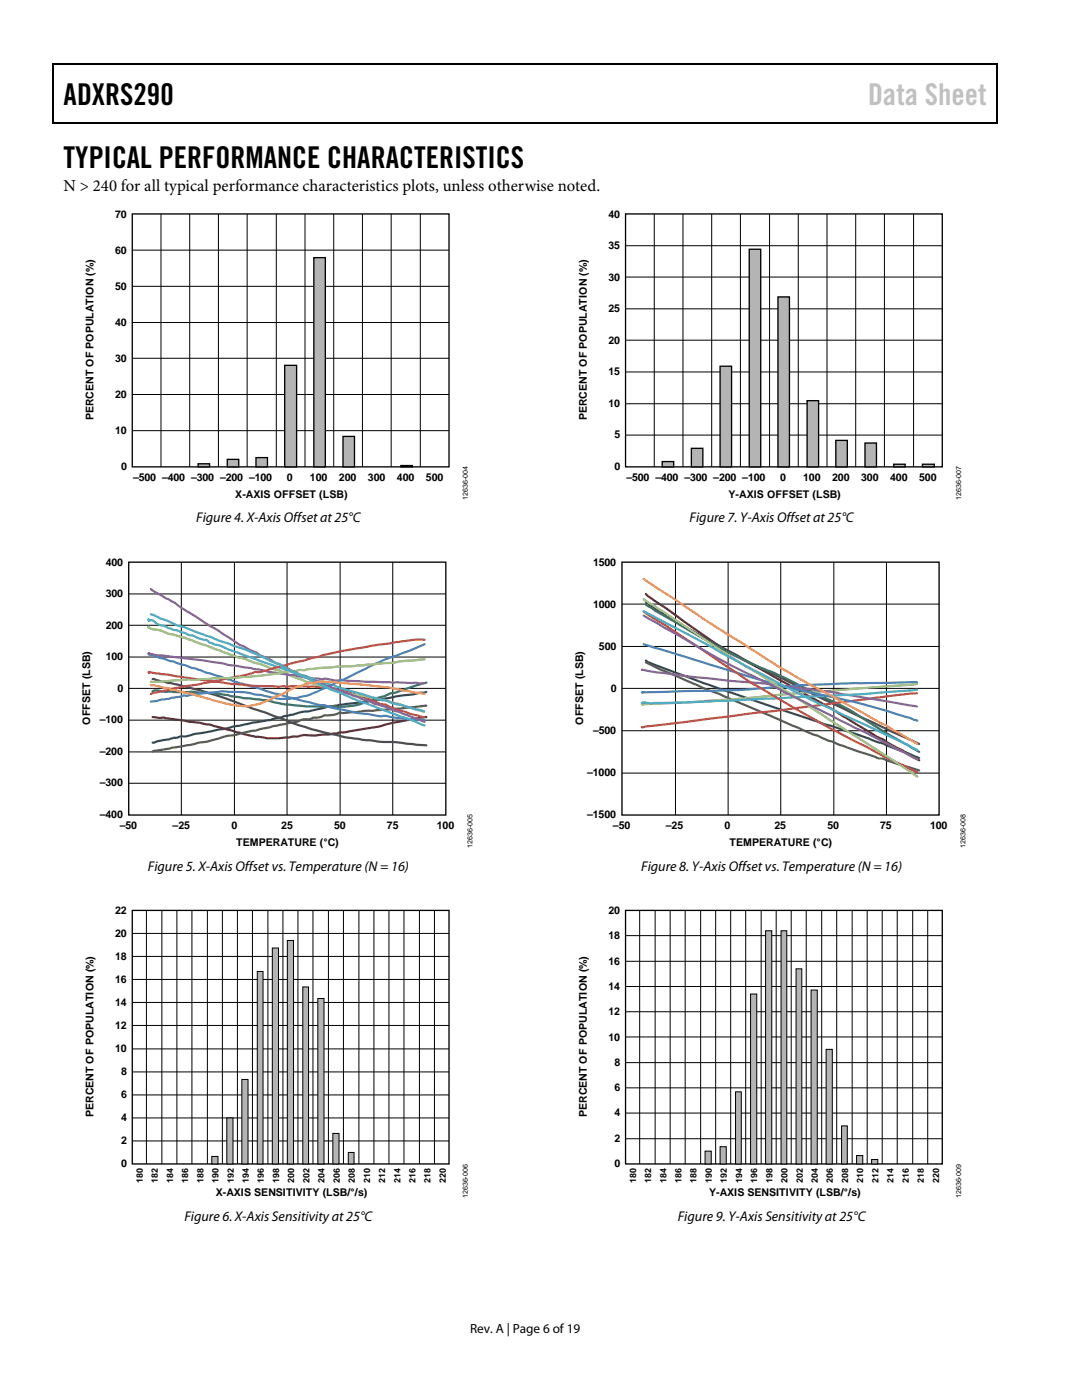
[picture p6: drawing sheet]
<svg xmlns="http://www.w3.org/2000/svg" width="216mm" height="279mm" viewBox="0 0 216 279" stroke-linecap="round" stroke-linejoin="round" font-family="sans-serif">
<path d="M10.5 12.7h.3v1h-.3zM10.5 12.7h.3v.3h-.3zM133.3 12.7h.3v.3h-.3zM198.8 12.7h.2v1h-.2zM198.8 12.7h.2v.3h-.2zM10.5 24.4h.3v.3h-.3zM133.1 24.4h.2v.3h-.2zM198.8 24.4h.2v.3h-.2z" fill="#000"/>
<path d="M10.7 13.7v10.7M10.8 12.8h122.5M133.6 12.8h65.2M198.9 13.7v10.7M10.8 24.5h188" fill="none" stroke="#000" stroke-width=".25"/>
<path d="M26.4 42.7h63.2v50.5h-63.2z" fill="none" stroke="#000" stroke-width=".26"/>
<g fill="none" stroke="#000" stroke-width=".2">
<path d="M26.4 57.1h63.2M26.4 49.9h63.2M32.1 42.7v50.5M37.9 42.7v50.5M43.6 42.7v50.5M49.3 42.7v50.5M55.1 42.7v50.5M60.9 42.7v50.5M66.6 42.7v50.5M72.3 42.7v50.5M78.1 42.7v50.5M83.9 42.7v50.5"/>
<path d="M26.4 78.7h63.2M26.4 71.5h63.2M26.4 64.4h63.2M26.4 86h63.2"/>
</g>
<path d="M80 92.9h2.3v.3h-2.3zM68.4 87.1h2.3v6.1h-2.3zM62.6 51.4h2.3v41.8h-2.3zM56.8 72.9h2.4v20.3h-2.4zM51.1 91.3h2.3v1.9h-2.3zM45.3 91.7h2.3v1.5h-2.3zM39.5 92.6h2.3v.6h-2.3z" fill="#b4b4b4"/>
<path d="M62.6 51.4h2.3v41.8h-2.3zM56.8 72.9h2.4v20.3h-2.4zM39.5 92.6h2.3v.6h-2.3zM45.3 91.7h2.3v1.5h-2.3zM51.1 91.3h2.3v1.9h-2.3zM68.4 87.1h2.3v6.1h-2.3zM80 92.9h2.3v.3h-2.3zM25.7 112.2h63.3v50.5h-63.3zM26.4 181.7h63.2v50.6h-63.2z" fill="none" stroke="#000" stroke-width=".26"/>
<g fill="none" stroke="#000" stroke-width=".2">
<path d="M25.7 118.5h63.3M36.2 112.2v50.5M46.8 112.2v50.5M57.3 112.2v50.5M67.9 112.2v50.5M78.4 112.2v50.5M25.7 137.4h63.3M25.7 131.1h63.3M25.7 124.8h63.3M25.7 156.3h63.3M25.7 150.1h63.3M25.7 143.7h63.3"/>
<path d="M26.4 195.5h63.2M26.4 190.9h63.2M26.4 186.3h63.2M26.4 218.5h63.2M26.4 213.9h63.2M26.4 209.3h63.2M26.4 204.7h63.2M26.4 200.1h63.2M26.4 227.7h63.2M26.4 223.1h63.2"/>
</g>
<path d="M85.1 138.1l-2.8 .5-3.2 .4-3.1 .6-10.3 1.4-4.1 1-1.5 .1-6.2 1.6-3.6 .5-5.3 1.2-6 1.1a7.5 7.5 0 0 1-3.1 .5l-.4 .2h-.8l-4.3 1" fill="none" stroke="#2c4d75" stroke-width=".44"/>
<path d="M30.4 143.1l1.2 .2a4.9 4.9 0 0 1 2.4 .2l4.6 .6a48.6 48.6 0 0 1 7.9 1.8l.8 .3 3.7 .9 1.5 .1a6.1 6.1 0 0 0 2.8 .1l3.9-.3a10.9 10.9 0 0 1 3.9-.2l5.6-.6 6.5-1.1 3.2-.8 6.7-1.2" fill="none" stroke="#772c2a" stroke-width=".44"/>
<path d="M85.1 140.8l-5.4 .6-5.4 .5-1.2-.1-4.3 .5a2.2 2.2 0 0 0-1.8 .3l-1.1 .1a4.8 4.8 0 0 0-2.4 .5h-.3a1.52 1.52 0 0 0-1.4 .3h-1.2a8.5 8.5 0 0 1-3.2 .9l-10.6 2.3a18.2 18.2 0 0 0-4.8 1.1l-11.6 2.2" fill="none" stroke="#5f7530" stroke-width=".44"/>
<path d="M30.4 135.5l9.7 2.3 12.7 4.3 6.3 2.5 5.6 1.6a46 46 0 0 0 9.4 1.6l1.6 .2 3.4 .1 6 .6" fill="none" stroke="#4d3b62" stroke-width=".44"/>
<path d="M85.1 136.2l-4.2 1.3a6.8 6.8 0 0 1-3 .8l-1.2 .7-.8 .1a20.8 20.8 0 0 1-8.6 2l-6.2-.1a41.4 41.4 0 0 1-8.3-1.3l-4.3-.4-2.3-.3-.7-.3-4.6-.5-6.8-.2a6.1 6.1 0 0 1-2.8-.2l-.9 .2" fill="none" stroke="#276a7c" stroke-width=".44"/>
<path d="M29.8 130.6l-.1-.2 2 .8 2.2 .7 .7 .1 3.7 1.3 .9 .2 1.8 .7 3 .8 4 1.4 2.8 .7 6.4 2 6.4 1.6a6.4 6.4 0 0 1 2.7 .5l5.5 1.2 1.6 .1 2.4 .4a6.1 6.1 0 0 1 2.9 .3l2.6 .3 3.3 .2M84.7 128.6l-4.6 1.8a89.2 89.2 0 0 0-12 5.4l-2.5 1.2a23.9 23.9 0 0 1-6.5 2.3 14.5 14.5 0 0 1-6.9-.6l-1.2-.1a17.5 17.5 0 0 0-5.6-.6h-1.1l-5.7 .6-1.3 .3-.7-.1-.6 .3-5.9 .9" fill="none" stroke="#4f81bd" stroke-width=".44"/>
<path d="M29.8 134.1l-.1 .1 3.7 .4 13 1.9 9.1 .6 2.8-.2 5.8 .2a40.9 40.9 0 0 1 12 3.4l.7 .1 1.1 .6 1.8 .6 4.9 1.4M84.7 127.7h-2.3l-8.7 1.3a103.8 103.8 0 0 0-14.2 3.1l-5.8 1.5a7.7 7.7 0 0 1-3 .6l-2.8 .8-8.4 1.6-4.5 .7-4.5 1-.4 .2" fill="none" stroke="#c0504d" stroke-width=".44"/>
<path d="M29.8 125.2h-.1v-.1a2.65 2.65 0 0 0 1.8 .6l2.2 .8 3.2 .8 10.6 3.9 1.3 .3 1.7 .7 5.2 1.6 5.4 2.3h.7l1.4 .6 3 .8a33.8 33.8 0 0 0 6.4 1.4l.7 .2 3.7 .6 7.6 2.3M84.7 131.6l-12.5 1.2-8.1 .5-3.2 .4a2.85 2.85 0 0 0-1.9 .2h-1.3l-2.1 .5-6 .7-6.7 .3-2.7 .2h-3l-3.9 .4-3.2 .1" fill="none" stroke="#9bbb59" stroke-width=".44"/>
<path d="M30.1 117.6l3 1.8a16.8 16.8 0 0 1 3.8 2.4l8.7 5.4a23.4 23.4 0 0 0 5.4 2.9l.8 .6 2.1 .9 1.2 .8 .6 .1 3.5 1.8 3.4 1.5 1.6 .5 .9 .5 7.3 2.8 1.1 .2 1.1 .6 2.4 .7 7.7 3M29.8 130.5h-.1l3.5 .4a119.5 119.5 0 0 1 12.1 1.7l6.3 1 1.9 .4 4.1 .7a3.3 3.3 0 0 1 2.1 .3l1.5 .3 3 .3a4.6 4.6 0 0 1 2.4 .2l1.5-.1 4.9 .4 11.6 .2" fill="none" stroke="#8064a2" stroke-width=".44"/>
<path d="M29.8 123.9l-.1-.1v-.2v.2a2.62 2.62 0 0 1 1.9 .8l1.4 .4 1.4 .7 2.2 .6a3.8 3.8 0 0 0 2.1 .6l1 .5 .8 .2a1.42 1.42 0 0 1 1.3 .7h.5l.6 .4a5.6 5.6 0 0 1 2.6 .9l14.2 5.1 1 .1a33.3 33.3 0 0 0 6.1 2l1 .5 8.2 2.4a4.8 4.8 0 0 1 2.4 .7l1.8 .3 4.4 1.3M30.1 122.6l5.4 2.3 1.2 .2 5.4 2 1.2 .6 4.5 1.6a33.7 33.7 0 0 1 6.1 2.6 11.5 11.5 0 0 1 3.8 1.8l8.4 3.9 1.9 .7 3.6 1.6 10.4 3.7 2.7 1.2" fill="none" stroke="#4bacc6" stroke-width=".44"/>
<path d="M30.1 136.8h.7l1.8 .4 .9 .1 .6 .3 4.3 .9 2.6 .8a27.9 27.9 0 0 0 8.8 1.6 21.6 21.6 0 0 0 5.8-2.1l.4-.1a18.5 18.5 0 0 1 5.9-2.4 21.8 21.8 0 0 1 7 0l5.7 .6a29.4 29.4 0 0 1 6.2 1l3.9 .6" fill="none" stroke="#f79646" stroke-width=".44"/>
<path d="M69.5 230h1.1v2.3h-1.1zM66.4 226.2h1.2v6.1h-1.2zM63.4 199.3h1.3v33h-1.3zM60.4 197h1.2v35.3h-1.2zM57.3 187.7h1.3v44.6h-1.3zM54.3 189.2h1.3v43.1h-1.3zM51.3 193.9h1.2v38.4h-1.2zM48.3 215.4h1.2v16.9h-1.2zM45.3 223.1h1.2v9.2h-1.2zM42.3 230.8h1.2v1.5h-1.2z" fill="#b4b4b4"/>
<g fill="none" stroke="#000" stroke-width=".2">
<path d="M124.8 55.3h63.2M124.8 49h63.2M130.5 42.7v50.5M136.3 42.7v50.5M142 42.7v50.5M147.7 42.7v50.5M153.6 42.7v50.5M159.3 42.7v50.5M165 42.7v50.5M170.7 42.7v50.5M176.5 42.7v50.5M182.3 42.7v50.5"/>
<path d="M124.8 74.2h63.2M124.8 67.9h63.2M124.8 61.6h63.2M124.8 86.8h63.2M124.8 80.6h63.2M29.2 181.7v50.6M32.3 181.7v50.6M35.3 181.7v50.6M38.3 181.7v50.6M41.4 181.7v50.6M44.4 181.7v50.6M47.4 181.7v50.6"/>
<path d="M50.4 181.7v50.6M51.3 193.9h1.2v38.4h-1.2zM53.5 181.7v50.6M54.3 189.2h1.3v43.1h-1.3zM56.5 181.7v50.6M57.3 187.7h1.3v44.6h-1.3zM59.5 181.7v50.6M60.4 197h1.2v35.3h-1.2zM62.4 181.7v50.6M63.4 199.3h1.3v33h-1.3zM65.5 181.7v50.6M68.5 181.7v50.6"/>
<path d="M71.6 181.7v50.6M74.6 181.7v50.6M77.6 181.7v50.6M80.6 181.7v50.6M83.7 181.7v50.6M86.7 181.7v50.6M48.3 215.4h1.2v16.9h-1.2zM42.3 230.8h1.2v1.5h-1.2zM45.3 223.1h1.2v9.2h-1.2zM66.4 226.2h1.2v6.1h-1.2zM69.5 230h1.1v2.3h-1.1z"/>
</g>
<path d="M124.8 42.7h63.2v50.5h-63.2z" fill="none" stroke="#000" stroke-width=".26"/>
<path d="M184.1 92.6h2.3v.6h-2.3zM178.3 92.6h2.3v.6h-2.3zM172.6 88.4h2.3v4.8h-2.3zM166.8 87.9h2.3v5.3h-2.3zM161 80h2.3v13.2h-2.3zM155.2 59.3h2.3v33.9h-2.3zM149.5 49.7h2.3v43.5h-2.3zM143.7 73.1h2.3v20.1h-2.3zM138 89.5h2.2v3.7h-2.2zM132.1 92.1h2.3v1.1h-2.3z" fill="#b4b4b4"/>
<path d="M149.5 49.7h2.3v43.5h-2.3zM155.2 59.3h2.3v33.9h-2.3zM143.7 73.1h2.3v20.1h-2.3zM161 80h2.3v13.2h-2.3zM132.1 92.1h2.3v1.1h-2.3zM138 89.5h2.2v3.7h-2.2zM166.8 87.9h2.3v5.3h-2.3zM172.6 88.4h2.3v4.8h-2.3zM178.3 92.6h2.3v.6h-2.3zM184.1 92.6h2.3v.6h-2.3zM124.1 112.2h63.3v50.5h-63.3zM124.8 181.7h63.2v50.6h-63.2z" fill="none" stroke="#000" stroke-width=".26"/>
<g fill="none" stroke="#000" stroke-width=".2">
<path d="M134.8 112.2v50.5M145.3 112.2v50.5M155.8 112.2v50.5M166.4 112.2v50.5M176.9 112.2v50.5M124.1 137.4h63.3M124.1 129h63.3M124.1 120.6h63.3M124.1 154.3h63.3M124.1 145.8h63.3M124.8 191.8h63.2M124.8 186.7h63.2"/>
<path d="M124.8 196.9h63.2M127.6 181.7v50.6M130.7 181.7v50.6M133.7 181.7v50.6M136.7 181.7v50.6M139.8 181.7v50.6M142.8 181.7v50.6M145.8 181.7v50.6M148.8 181.7v50.6M151.9 181.7v50.6M154.9 181.7v50.6M157.9 181.7v50.6"/>
<path d="M160.9 181.7v50.6M164 181.7v50.6M167 181.7v50.6M170 181.7v50.6M173 181.7v50.6M176 181.7v50.6M179 181.7v50.6M182.1 181.7v50.6M185.1 181.7v50.6M124.8 201.9h63.2M124.8 212.1h63.2M124.8 206.9h63.2"/>
<path d="M124.8 217.1h63.2M124.8 222.1h63.2M124.8 227.3h63.2"/>
</g>
<path d="M128.9 131.8l1.8 .9 9.5 3.6 15.1 5.2 17.8 5.8 1.6 .7 1.5 .4 7.2 2.9" fill="none" stroke="#2c4d75" stroke-width=".44"/>
<path d="M128.9 118.5l.6 .6 4.8 3.3a99.6 99.6 0 0 0 17.8 11.3l14 7.9 8.8 5.4 1.4 .6 7.1 4.1" fill="none" stroke="#772c2a" stroke-width=".44"/>
<path d="M128.9 132.2l2.7 1.3 9.3 4.1 2.5 .8 21.7 9.4 1.1 .2 1.2 .6 7.8 2.7 1.1 .1 .8 .4 6.3 2" fill="none" stroke="#5f7530" stroke-width=".44"/>
<path d="M128.9 120.2l1.6 1.2 6.1 3.7 10 5.5a95.1 95.1 0 0 0 10.2 5.2l13.7 6.7 12.9 6" fill="none" stroke="#4d3b62" stroke-width=".44"/>
<path d="M128.9 120.6l1.8 1.3 6.1 3.5a108.1 108.1 0 0 0 18.3 9.2l7.5 3.7a63.7 63.7 0 0 1 12.4 6.9l8.4 4.9" fill="none" stroke="#276a7c" stroke-width=".44"/>
<path d="M128.4 128.6l16.7 5.1a166.8 166.8 0 0 0 23 5.9l8.2 2.1 6.8 2.1M183 136.1l-12.7 .2-10.7 .5-5.8 .4a218.4 218.4 0 0 1-19.4 .8l-6.3 .2h.2" fill="none" stroke="#4f81bd" stroke-width=".44"/>
<path d="M128.4 122.1l4.1 2.5 13.2 8.9a70.1 70.1 0 0 0 8.3 5.1l11.8 6.9 11.1 5.7 6.2 2.9M183 138.3l-8.2 .9-19.3 2.6-5.2 .5-22.2 2.8h.2" fill="none" stroke="#c0504d" stroke-width=".44"/>
<path d="M128.4 119.6l16.6 10.9 14.2 9 23.9 15.5M183 136.5l-24.4 1.9-12.6 1.2-8.9 .6-9 .4h.2" fill="none" stroke="#9bbb59" stroke-width=".44"/>
<path d="M128.3 133.7h-.2l8.6 1.2 9 1a283.6 283.6 0 0 1 18.8 2l18.5 3.1M128.4 122.8l17.3 9.9 24.7 12.4 2.2 1 10.5 5.5" fill="none" stroke="#8064a2" stroke-width=".44"/>
<path d="M128.4 122l13.4 7 7.3 4.1 11.8 6.1 13.2 6.1 9 4.4M183 137.6l-10.7 .9-26.9 1.3-15.6 .6-1.3-.2-.4 .2 .2-.1" fill="none" stroke="#4bacc6" stroke-width=".44"/>
<path d="M128.4 115.5l14.2 9.5 12.5 7.9 6.3 3.6 15.4 8.3 6.3 3.7" fill="none" stroke="#f79646" stroke-width=".44"/>
<path d="M173.9 231.4h1.3v.9h-1.3zM170.9 230.6h1.3v1.7h-1.3zM167.9 224.7h1.2v7.6h-1.2zM164.8 209.4h1.3v22.9h-1.3zM161.8 197.6h1.3v34.7h-1.3zM158.8 193.3h1.2v39h-1.2zM155.8 185.8h1.2v46.5h-1.2zM152.8 185.8h1.2v46.5h-1.2zM149.8 198.4h1.2v33.9h-1.2zM146.8 217.9h1.1v14.4h-1.1zM143.7 228.8h1.2v3.5h-1.2zM140.7 229.7h1.2v2.6h-1.2z" fill="#b4b4b4"/>
<path d="M149.8 198.4h1.2v33.9h-1.2zM152.8 185.8h1.2v46.5h-1.2zM155.8 185.8h1.2v46.5h-1.2zM158.8 193.3h1.2v39h-1.2zM161.8 197.6h1.3v34.7h-1.3zM146.8 217.9h1.1v14.4h-1.1zM164.8 209.4h1.3v22.9h-1.3zM140.7 229.7h1.2v2.6h-1.2zM143.7 228.8h1.2v3.5h-1.2zM167.9 224.7h1.2v7.6h-1.2zM170.9 230.6h1.3v1.7h-1.3zM173.9 231.4h1.3v.9h-1.3z" fill="none" stroke="#000" stroke-width=".2"/>
<g font-size="6">
<text x="12.7" y="21">ADXRS290</text>
<text x="12.7" y="33.6">TYPICAL PERFORMANCE CHARACTERISTICS</text>
</g>
<text font-size="6" fill="#c1c1c1" x="173.2" y="21">Data Sheet</text>
<text font-size="3.3" x="12.7" y="38.1">N &gt; 240 for all typical performance characteristics plots, unless otherwise noted.</text>
<g font-size="2.8">
<text x="39.1" y="104.2">Figure 4. X-Axis Offset at 25°C</text>
<text x="137.6" y="104.2">Figure 7. Y-Axis Offset at 25°C</text>
<text x="29.5" y="173.7">Figure 5. X-Axis Offset vs. Temperature (N = 16)</text>
<text x="127.9" y="173.7">Figure 8. Y-Axis Offset vs. Temperature (N = 16)</text>
<text x="36.8" y="243.6">Figure 6. X-Axis Sensitivity at 25°C</text>
<text x="135.2" y="243.6">Figure 9. Y-Axis Sensitivity at 25°C</text>
</g>
<text font-size="2.6" x="93.8" y="266">Rev. A | Page 6 of 19</text>
<g font-size="2.1">
<text x="23" y="43.4">70</text>
<text x="121.4" y="43.4">40</text>
<text x="23" y="50.6">60</text>
<text x="121.4" y="49.7">35</text>
<text x="23" y="57.8">50</text>
<text x="121.4" y="56">30</text>
<text x="23" y="65">40</text>
<text x="121.4" y="62.3">25</text>
<text x="121.4" y="68.6">20</text>
<text x="23" y="72.2">30</text>
<text x="121.4" y="74.9">15</text>
<text x="18.7" y="83.9" transform="rotate(-90 18.7 83.9)">PERCENT OF POPULATION (%)</text>
<text x="23" y="79.4">20</text>
<text x="117.1" y="83.9" transform="rotate(-90 117.1 83.9)">PERCENT OF POPULATION (%)</text>
<text x="121.4" y="81.2">10</text>
<text x="23" y="86.6">10</text>
<text x="122.6" y="87.5">5</text>
<text x="24.2" y="93.8">0</text>
<text x="122.6" y="93.8">0</text>
<text x="26.6" y="96">–500 –400 –300 –200 –100</text>
<text x="47" y="99.4">X-AXIS OFFSET (LSB)</text>
<text x="57.2" y="96">0</text>
<text x="61.9" y="96">100</text>
<text x="67.6" y="96">200</text>
<text x="73.4" y="96">300</text>
<text x="79.2" y="96">400</text>
<text x="85" y="96">500</text>
<text x="125" y="96">–500 –400 –300 –200 –100</text>
<text x="145.4" y="99.4">Y-AXIS OFFSET (LSB)</text>
<text x="155.7" y="96">0</text>
<text x="160.3" y="96">100</text>
<text x="166.1" y="96">200</text>
<text x="171.8" y="96">300</text>
<text x="177.6" y="96">400</text>
<text x="183.4" y="96">500</text>
<text x="21.1" y="112.9">400</text>
<text x="118.3" y="112.9">1500</text>
<text x="21.1" y="119.2">300</text>
<text x="21.1" y="125.5">200</text>
<text x="118.3" y="121.3">1000</text>
<text x="21.1" y="131.8">100</text>
<text x="119.5" y="129.7">500</text>
<text x="23.4" y="138.1">0</text>
<text x="121.9" y="138.1">0</text>
<text x="18" y="144.7" transform="rotate(-90 18 144.7)">OFFSET (LSB)</text>
<text x="19.9" y="144.4">–100</text>
<text x="116.4" y="144.7" transform="rotate(-90 116.4 144.7)">OFFSET (LSB)</text>
<text x="118.3" y="146.5">–500</text>
<text x="19.9" y="150.7">–200</text>
<text x="117.2" y="154.9">–1000</text>
<text x="19.9" y="157">–300</text>
<text x="19.9" y="163.2">–400</text>
<text x="23.9" y="165.5">–50</text>
<text x="34.4" y="165.5">–25</text>
<text x="46.2" y="165.5">0</text>
<text x="56.1" y="165.5">25</text>
<text x="66.7" y="165.5">50</text>
<text x="77.2" y="165.5">75</text>
<text x="87.2" y="165.5">100</text>
<text x="117.2" y="163.2">–1500</text>
<text x="122.3" y="165.5">–50</text>
<text x="132.9" y="165.5">–25</text>
<text x="144.6" y="165.5">0</text>
<text x="154.5" y="165.5">25</text>
<text x="165.1" y="165.5">50</text>
<text x="175.6" y="165.5">75</text>
<text x="185.6" y="165.5">100</text>
<text x="47.1" y="168.8">TEMPERATURE (°C)</text>
<text x="145.6" y="168.8">TEMPERATURE (°C)</text>
<text x="23" y="182.4">22</text>
<text x="121.4" y="182.4">20</text>
<text x="23" y="187">20</text>
<text x="23" y="191.6">18</text>
<text x="121.4" y="187.5">18</text>
<text x="23" y="196.2">16</text>
<text x="121.4" y="192.5">16</text>
<text x="121.4" y="197.6">14</text>
<text x="23" y="200.8">14</text>
<text x="121.4" y="202.6">12</text>
<text x="23" y="205.4">12</text>
<text x="23" y="209.9">10</text>
<text x="121.4" y="207.7">10</text>
<text x="24.2" y="214.5">8</text>
<text x="122.6" y="212.7">8</text>
<text x="24.2" y="219.1">6</text>
<text x="122.6" y="217.7">6</text>
<text x="18.7" y="223" transform="rotate(-90 18.7 223)">PERCENT OF POPULATION (%)</text>
<text x="24.2" y="223.7">4</text>
<text x="117.1" y="223" transform="rotate(-90 117.1 223)">PERCENT OF POPULATION (%)</text>
<text x="122.6" y="222.8">4</text>
<text x="122.6" y="227.8">2</text>
<text x="24.2" y="228.3">2</text>
<text x="24.2" y="232.9">0</text>
<text x="122.6" y="232.9">0</text>
<text x="43.1" y="238.7">X-AXIS SENSITIVITY (LSB/°/s)</text>
<text x="141.5" y="238.7">Y-AXIS SENSITIVITY (LSB/°/s)</text>
</g>
<g font-size="1.8">
<text x="28.5" y="236.1" transform="rotate(-90 28.5 236.1)">180</text>
<text x="31.5" y="236.1" transform="rotate(-90 31.5 236.1)">182</text>
<text x="34.5" y="236.1" transform="rotate(-90 34.5 236.1)">184</text>
<text x="37.6" y="236.1" transform="rotate(-90 37.6 236.1)">186</text>
<text x="40.6" y="236.1" transform="rotate(-90 40.6 236.1)">188</text>
<text x="43.6" y="236.1" transform="rotate(-90 43.6 236.1)">190</text>
<text x="46.6" y="236.1" transform="rotate(-90 46.6 236.1)">192</text>
<text x="49.7" y="236.1" transform="rotate(-90 49.7 236.1)">194</text>
<text x="52.7" y="236.1" transform="rotate(-90 52.7 236.1)">196</text>
<text x="55.7" y="236.1" transform="rotate(-90 55.7 236.1)">198</text>
<text x="58.7" y="236.1" transform="rotate(-90 58.7 236.1)">200</text>
<text x="61.7" y="236.1" transform="rotate(-90 61.7 236.1)">202</text>
<text x="64.8" y="236.1" transform="rotate(-90 64.8 236.1)">204</text>
<text x="67.8" y="236.1" transform="rotate(-90 67.8 236.1)">206</text>
<text x="70.8" y="236.1" transform="rotate(-90 70.8 236.1)">208</text>
<text x="73.8" y="236.1" transform="rotate(-90 73.8 236.1)">210</text>
<text x="76.9" y="236.1" transform="rotate(-90 76.9 236.1)">212</text>
<text x="79.9" y="236.1" transform="rotate(-90 79.9 236.1)">214</text>
<text x="82.9" y="236.1" transform="rotate(-90 82.9 236.1)">216</text>
<text x="85.9" y="236.1" transform="rotate(-90 85.9 236.1)">218</text>
<text x="88.9" y="236.1" transform="rotate(-90 88.9 236.1)">220</text>
<text x="126.9" y="236.1" transform="rotate(-90 126.9 236.1)">180</text>
<text x="129.9" y="236.1" transform="rotate(-90 129.9 236.1)">182</text>
<text x="133" y="236.1" transform="rotate(-90 133 236.1)">184</text>
<text x="136" y="236.1" transform="rotate(-90 136 236.1)">186</text>
<text x="139" y="236.1" transform="rotate(-90 139 236.1)">188</text>
<text x="142" y="236.1" transform="rotate(-90 142 236.1)">190</text>
<text x="145.1" y="236.1" transform="rotate(-90 145.1 236.1)">192</text>
<text x="148.1" y="236.1" transform="rotate(-90 148.1 236.1)">194</text>
<text x="151.1" y="236.1" transform="rotate(-90 151.1 236.1)">196</text>
<text x="154.1" y="236.1" transform="rotate(-90 154.1 236.1)">198</text>
<text x="157.1" y="236.1" transform="rotate(-90 157.1 236.1)">200</text>
<text x="160.2" y="236.1" transform="rotate(-90 160.2 236.1)">202</text>
<text x="163.2" y="236.1" transform="rotate(-90 163.2 236.1)">204</text>
<text x="166.2" y="236.1" transform="rotate(-90 166.2 236.1)">206</text>
<text x="169.2" y="236.1" transform="rotate(-90 169.2 236.1)">208</text>
<text x="172.3" y="236.1" transform="rotate(-90 172.3 236.1)">210</text>
<text x="175.3" y="236.1" transform="rotate(-90 175.3 236.1)">212</text>
<text x="178.3" y="236.1" transform="rotate(-90 178.3 236.1)">214</text>
<text x="181.3" y="236.1" transform="rotate(-90 181.3 236.1)">216</text>
<text x="184.4" y="236.1" transform="rotate(-90 184.4 236.1)">218</text>
<text x="187.4" y="236.1" transform="rotate(-90 187.4 236.1)">220</text>
</g>
<g font-size="1.4">
<text x="93.3" y="99.8" transform="rotate(-90 93.3 99.8)">12636-004</text>
<text x="191.8" y="99.8" transform="rotate(-90 191.8 99.8)">12636-007</text>
<text x="94.3" y="169.3" transform="rotate(-90 94.3 169.3)">12636-005</text>
<text x="192.7" y="169.3" transform="rotate(-90 192.7 169.3)">12636-008</text>
<text x="93.3" y="239.2" transform="rotate(-90 93.3 239.2)">12636-006</text>
<text x="191.8" y="239.2" transform="rotate(-90 191.8 239.2)">12636-009</text>
</g>
</svg>
